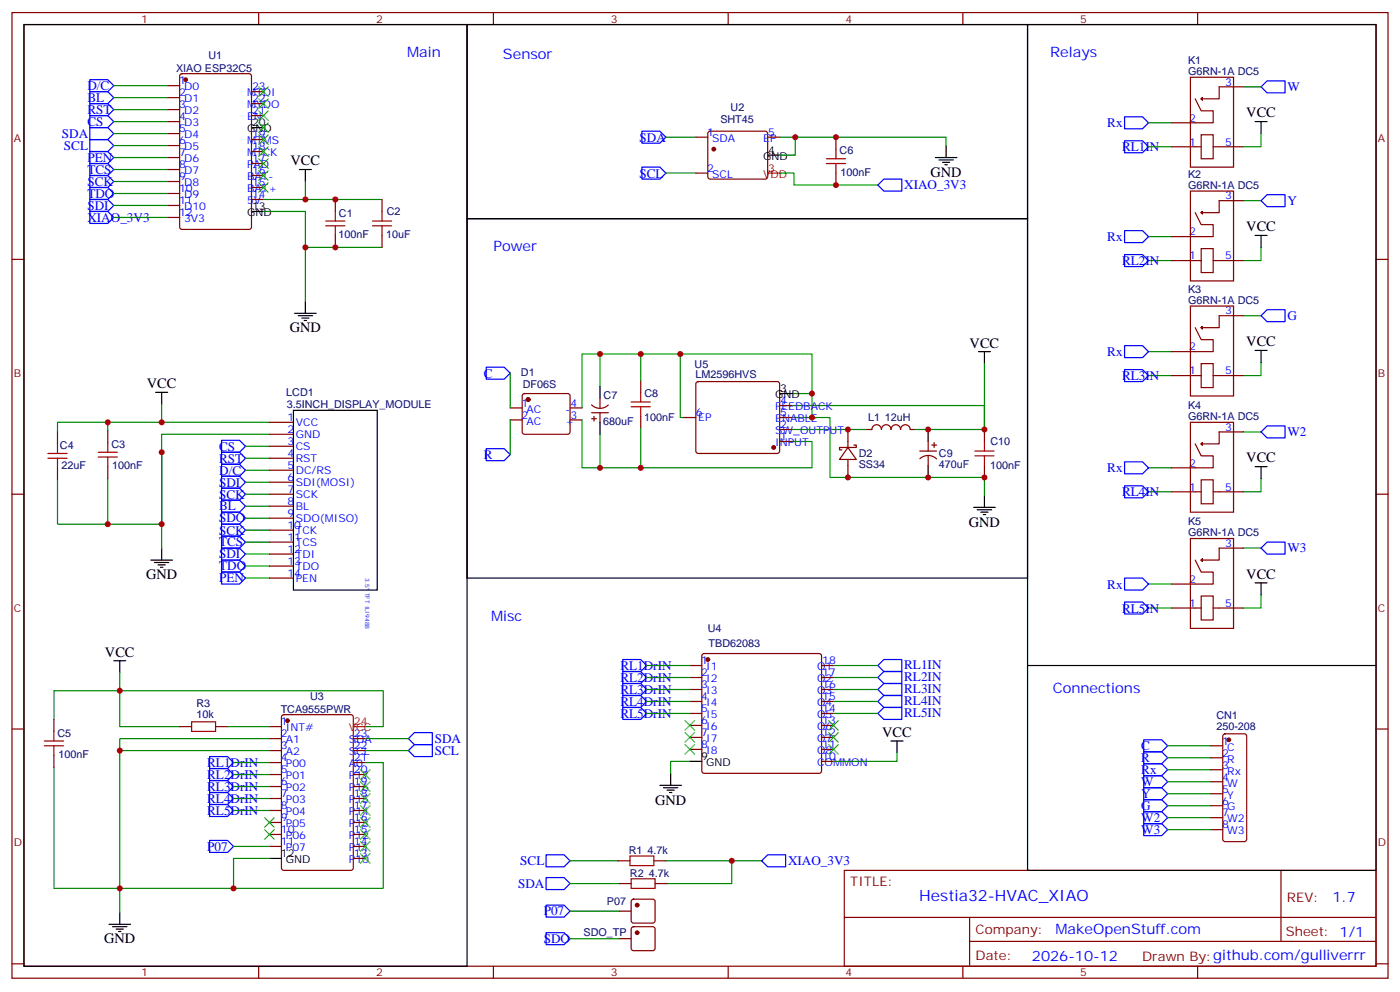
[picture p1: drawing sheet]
<svg xmlns="http://www.w3.org/2000/svg" width="412mm" height="292mm" viewBox="0 0 412 292" stroke-linecap="round" stroke-linejoin="round" font-family="sans-serif">
<g fill="none" stroke="#870000" stroke-width=".35">
<path d="M3.5 3.7h405.4v284.3h-405.4zM7.1 7.2h398.2v277.3h-398.2zM76.2 3.7v3.5M145.3 3.7v3.5M214.5 3.7v3.5M283.6 3.7v3.5M352.8 3.7v3.5M49.4 39.3h3.5M49.4 35.8h3.5M49.4 32.3h3.5M49.4 28.8h3.5M49.4 25.2h3.5"/>
<path d="M53.2 21.9l.4-.2h19.8l.6 .4 .1 44.8-.5 .6-20 .1-.6-.5-.1-44.7zM74.1 27h3.5M74.1 30.5h3.5M74.1 34h3.5M208.7 38.8l.5-.2h16.2l.5 .2 .2 .5v12.7l-.2 .5-.5 .2h-16.2l-.5-.2-.2-.5v-12.7zM350.7 22.8h12.7v26.4h-12.7zM352.1 29.1l1.7 3.5h3.6v3.6h-12.4M353.8 39.7h3.6v7h-3.6zM353.8 29.1l.4 .4-.4-.4 .4-.3zM366.2 25.6h-7.1v3.5h-5.3M49.4 57h3.5M49.4 53.4h3.5"/>
<path d="M49.4 49.9h3.5M49.4 46.4h3.5M49.4 42.9h3.5M74.1 41.1h3.5M74.1 44.6h3.5M74.1 48.2h3.5M74.1 51.7h3.5M74.1 55.2h3.5M74.1 58.7h3.5M98.8 58.7v3.6M112.5 58.7v3.6M205 40.4h3.5"/>
<path d="M205 51h3.5M226.1 40.4h3.6M246.2 40.4v3.5M246.2 51v3.5M345 43.2h8.8M350.7 56.3h12.7v26.4h-12.7zM357.4 43.2h8.8M366.2 59.1h-7.1v3.5h-5.3M3.5 76.4h3.6M49.4 64h3.5M49.4 60.5h3.5M98.8 69.3v3.5"/>
<path d="M112.5 69.3v3.5M345 76.7h8.8M352.1 62.6l1.7 3.5h3.6v3.6h-12.4M353.8 73.2h3.6v7.1h-3.6zM353.8 62.6l.4 .4-.4-.4 .4-.3zM357.4 76.7h8.8M405.3 76.4h3.6M350.7 90.1h12.7v26.5h-12.7zM352.1 96.5l1.7 3.5h3.6v3.5h-12.4M353.8 96.5l.4 .3-.4-.3 .4-.4zM366.2 93h-7.1v3.5h-5.3M154 116.1l.5-.2h12.7l.5 .2 .2 .5v10.6l-.2 .5-.5 .2h-12.7l-.5-.3-.2-.4v-10.6z"/>
<path d="M174.3 119.2a3.5 3.5 0 0 0 4.9 .1M176.7 117.3v2.8M188.7 112v3.5M205.2 112.6l.5-.2h23.3l.5 .2 .2 .5v19.7l-.3 .5-.4 .2h-23.3l-.5-.2-.2-.5v-19.7zM229.7 119.4h3.5M345 110.6h8.8M353.8 107.1h3.6v7h-3.6zM357.4 110.6h8.8M16.9 127.2v3.5M16.9 137.8v3.5M31.7 126.8v3.6M31.7 137.4v3.5"/>
<path d="M150.3 120.1h3.5M150.3 123.6h3.5M167.9 120.1h3.5M167.9 123.6h3.5M174.3 121.5h4.9M174.3 123.3h1.4M175 122.6v1.4M176.7 121.5v2.9M188.7 122.6v3.5M201.4 122.9h3.6M229.7 126.5h3.5M229.7 130h3.5"/>
<path d="M229.7 122.9h3.5M249.8 131.8l2.4 3.5h-4.9zM249.8 126.5v5.3M249.8 135.3v5.3M251.5 131.1h.7v.7h-4.9v.7h.7M255.4 126.5h1.4a1.41 1.41 0 0 1 1.4-1.4 1.41 1.41 0 0 1 1.4 1.4 1.41 1.41 0 0 1 1.5-1.4 1.41 1.41 0 0 1 1.4 1.4 1.41 1.41 0 0 1 1.4-1.4 1.41 1.41 0 0 1 1.4 1.4 1.41 1.41 0 0 1 1.4-1.4 1.41 1.41 0 0 1 1.4 1.4h1.4M270.9 132.8h5M271 135.1a3.5 3.5 0 0 1 4.9 0M273.4 130v2.8M273.4 134.2v2.9M274.5 131.1h1.4M275.2 130.4v1.4"/>
<path d="M290 126.5v3.5M290 137.1v3.5M350.7 124.4h12.7v26.4h-12.7zM352.1 130.7l1.7 3.5h3.6v3.6h-12.4M353.8 130.7l.4 .4-.4-.4 .4-.3zM366.2 127.2h-7.1v3.5h-5.3M3.5 145.5h3.6M345 144.8h8.8M350.7 158.6h12.7v26.4h-12.7zM353.8 141.3h3.6v7h-3.6zM357.4 144.8h8.8M405.3 145.5h3.6"/>
<path d="M345 179h8.8M352.1 164.9l1.7 3.6h3.6v3.5h-12.4M353.8 175.5h3.6v7.1h-3.6zM353.8 164.9l.4 .4-.4-.4 .4-.3zM357.4 179h8.8M366.2 161.4h-7.1v3.5h-5.3M203.2 196h3.5M203.2 199.5h3.5M207 192.6l.4-.2h33.9l.5 .2 .2 .5v33.9l-.2 .5-.5 .2h-33.9l-.5-.2-.2-.5v-33.9zM242 196h3.5M242 199.5h3.5M3.5 214.7h3.6"/>
<path d="M15.9 211.8v3.6M52.9 214h3.5M63.5 214h3.5M79.4 214h3.5M79.4 217.5h3.5M83.1 210.6l.5-.2h19.8l.6 .5 .1 44.7-.5 .6-20 .1-.6-.5-.1-44.7zM104.1 217.5h3.5M203.2 203h3.5M203.2 206.6h3.5M203.2 210.1h3.5M203.2 213.6h3.5M203.2 217.1h3.5"/>
<path d="M242 203h3.5M242 206.6h3.5M242 210.1h3.5M242 213.6h3.5M242 217.1h3.5M356.7 219.6h3.5M360.4 216.3l.5-.2h5.6l.5 .2 .2 .5v30.3l-.2 .5-.5 .2h-5.6l-.5-.2-.2-.5v-30.3zM405.3 214.7h3.6M15.9 222.4v3.6M79.4 221h3.5M79.4 224.5h3.5M79.4 228.1h3.5"/>
<path d="M79.4 231.6h3.5M79.4 235.1h3.5M79.4 238.7h3.5M104.1 221h3.5M104.1 224.5h3.5M104.1 228.1h3.5M104.1 231.6h3.5M104.1 235.1h3.5M104.1 238.7h3.5M203.2 220.7h3.5M242 220.7h3.5M242 224.2h3.5"/>
<path d="M356.7 223.1h3.5M356.7 226.7h3.5M356.7 230.2h3.5M356.7 233.7h3.5M356.7 237.2h3.5M79.4 242.2h3.5M79.4 245.7h3.5M79.4 249.2h3.5M104.1 242.2h3.5M104.1 245.7h3.5M104.1 249.2h3.5M104.1 252.8h3.5"/>
<path d="M182 253.5h3.6M192.6 253.5h3.5M248.7 256.3h156.6v28.2h-156.6zM356.7 240.8h3.5M356.7 244.3h3.5M377.3 256.3v20.9M182.4 268.3h3.5M182.4 260.2h3.5M182.4 276.4h3.5M186.1 265l.5-.2h5.7l.5 .2 .2 .5v5.6l-.3 .5-.4 .2h-5.7l-.5-.2-.2-.5v-5.6zM186.1 273.1l.5-.2h5.7l.5 .2 .2 .5v5.6l-.3 .5-.4 .2h-5.7l-.5-.2-.2-.5v-5.6zM193 260.2h3.5"/>
<path d="M248.7 270.1h156.5M285.6 277.2h119.6M285.6 270.1v14.2M3.5 283.8h3.6M76.2 284.5v3.5M145.3 284.5v3.5M214.5 284.5v3.5M283.6 284.5v3.5M352.8 284.5v3.5M405.3 283.8h3.6"/>
</g>
<g fill="none" stroke="#000" stroke-width=".35">
<path d="M7.1 7.2h130.5v277.3h-130.5zM137.6 7.2h165.1v57.2h-165.1zM302.7 7.2h102.6v249.1h-102.6zM74.1 37.6h3.5M369.7 35.8h3.5M371.5 35.8v3.5M88.2 49.9h3.5M90 49.9v3.5M226.1 45.7h3.6M275.5 46.4h6.4M276.6 47.1h4.2M277.6 47.8h2.2"/>
<path d="M278.3 48.5h.7M278.7 42.9v3.5M74.1 62.3h3.5M137.6 64.4h165.1v105.8h-165.1zM369.7 69.3h3.5M371.5 69.3v3.5M86.8 92.3h6.3M87.8 93h4.3M88.9 93.7h2.1M89.6 94.4h.7M90 88.7v3.6M45.9 115.5h3.5"/>
<path d="M47.6 115.5v3.6M176.7 113.8v3.5M229.7 115.9h3.5M288.2 103.5h3.5M290 103.5v3.6M369.7 103.2h3.5M371.5 103.2v3.5M176.7 124.4v3.5M273.4 126.5v3.5M273.4 137.1v3.5M369.7 137.4h3.5M371.5 137.4v3.5"/>
<path d="M286.8 149.4h6.4M287.9 150.1h4.2M288.9 150.8h2.1M289.6 151.5h.7M290 145.9v3.5M44.4 164.9h6.4M45.5 165.6h4.2M46.6 166.3h2.1M47.3 167h.7M47.6 161.4v3.5M369.7 171.6h3.5M371.5 171.6v3.6"/>
<path d="M33.5 194.6h3.5M35.3 194.6v3.5M302.7 196h102.6M262.5 218.2h3.5M264.2 218.2v3.5M194.4 231.2h6.3M195.4 232h4.3M196.5 232.7h2.1M197.2 233.4h.7M197.6 227.7v3.5M203.2 224.2h3.5M79.4 252.8h3.5"/>
<path d="M32.1 272.2h6.4M33.2 272.9h4.2M34.2 273.6h2.1M34.9 274.3h.7M35.3 268.6v3.6"/>
</g>
<g fill="#870000" stroke="#870000" stroke-width=".35">
<circle cx="54.7" cy="23.5" r=".53"/>
<circle cx="210.3" cy="43.9" r=".53"/>
<circle cx="84.7" cy="212.2" r=".53"/>
<circle cx="187.7" cy="266.5" r=".53"/>
<circle cx="361.9" cy="217.8" r=".53"/>
<circle cx="208.5" cy="194.2" r=".53"/>
<circle cx="155.6" cy="117.7" r=".53"/>
<circle cx="227.9" cy="131.8" r=".53"/>
<circle cx="187.7" cy="274.6" r=".53"/>
</g>
<path d="M226.1 51h3.6M104.1 214h3.5" fill="none" stroke="#f00" stroke-width=".35"/>
<g fill="none" stroke="#00f" stroke-width=".35">
<path d="M26.5 37.6h5.2l1.8 1.7-1.8 1.8h-5.2zM26.5 23.5h5.2l1.8 1.7-1.8 1.8h-5.2zM26.5 27h5.2l1.8 1.8-1.8 1.7h-5.2zM26.5 30.5h5.2l1.8 1.8-1.8 1.7h-5.2zM26.5 34h5.2l1.8 1.8-1.8 1.8h-5.2zM189.1 38.6h5.3l1.7 1.8-1.7 1.8h-5.3zM331.3 34.4h5.2l1.8 1.8-1.8 1.7h-5.2zM371.5 25.6l1.7-1.8h5.3v3.5h-5.3zM26.5 41.1h5.2l1.8 1.8-1.8 1.7h-5.2zM26.5 44.6h5.2l1.8 1.8-1.8 1.8h-5.2zM26.5 48.2h5.2l1.8 1.7-1.8 1.8h-5.2zM26.5 51.7h5.2l1.8 1.7-1.8 1.8h-5.2z"/>
<path d="M26.5 55.2h5.2l1.8 1.8-1.8 1.7h-5.2zM26.5 58.7h5.2l1.8 1.8-1.8 1.8h-5.2zM189.1 49.2h5.3l1.7 1.8-1.7 1.7h-5.3zM260.3 52.7h5.3v3.6h-5.3l-1.7-1.8zM331.3 41.5h5.2l1.8 1.7-1.8 1.8h-5.2zM371.5 59.1l1.7-1.8h5.3v3.6h-5.3zM26.5 62.3h5.2l1.8 1.7-1.8 1.8h-5.2zM331.3 67.9h5.2l1.8 1.8-1.8 1.7h-5.2zM331.3 75h5.2l1.8 1.7-1.8 1.8h-5.2zM371.5 93l1.7-1.8h5.3v3.5h-5.3zM143.2 108.1h5.3l1.8 1.8-1.8 1.8h-5.3zM331.3 101.8h5.2l1.8 1.7-1.8 1.8h-5.2z"/>
<path d="M331.3 108.8h5.2l1.8 1.8-1.8 1.8h-5.2zM65.3 129.6h5.3l1.7 1.8-1.7 1.8h-5.3zM65.3 133.2h5.3l1.7 1.7-1.7 1.8h-5.3zM65.3 136.7h5.3l1.7 1.8-1.7 1.7h-5.3zM143.2 132.1h5.3l1.8 1.8-1.8 1.7h-5.3zM331.3 136h5.2l1.8 1.8-1.8 1.7h-5.2zM371.5 127.2l1.7-1.8h5.3v3.5h-5.3zM65.3 140.2h5.3l1.7 1.8-1.7 1.8h-5.3zM65.3 143.8h5.3l1.7 1.7-1.7 1.8h-5.3zM65.3 147.3h5.3l1.7 1.7-1.7 1.8h-5.3zM65.3 154.3h5.3l1.7 1.8-1.7 1.8h-5.3zM65.3 157.9h5.3l1.7 1.7-1.7 1.8h-5.3z"/>
<path d="M65.3 150.8h5.3l1.7 1.8-1.7 1.7h-5.3zM331.3 143.1h5.2l1.8 1.7-1.8 1.8h-5.2zM65.3 161.4h5.3l1.7 1.8-1.7 1.7h-5.3zM65.3 164.9h5.3l1.7 1.8-1.7 1.8h-5.3zM65.3 168.5h5.3l1.7 1.7-1.7 1.8h-5.3zM331.3 170.2h5.2l1.8 1.8-1.8 1.7h-5.2zM331.3 177.3h5.2l1.8 1.7-1.8 1.8h-5.2zM371.5 161.4l1.7-1.8h5.3v3.6h-5.3zM183.4 194.2h5.3l1.8 1.8-1.8 1.7h-5.3zM183.4 197.7h5.3l1.8 1.8-1.8 1.8h-5.3zM258.6 199.5l1.7-1.8h5.3v3.6h-5.3zM260.3 194.2h5.3v3.5h-5.3l-1.7-1.7z"/>
<path d="M120.3 217.5l1.8-1.8h5.3v3.6h-5.3zM183.4 201.3h5.3l1.8 1.7-1.8 1.8h-5.3zM183.4 204.8h5.3l1.8 1.8-1.8 1.7h-5.3zM183.4 208.3h5.3l1.8 1.8-1.8 1.7h-5.3zM260.3 201.3h5.3v3.5h-5.3l-1.7-1.8zM260.3 204.8h5.3v3.5h-5.3l-1.7-1.7zM260.3 208.3h5.3v3.5h-5.3l-1.7-1.7zM336.9 217.8h5.3l1.8 1.8-1.8 1.8h-5.3zM61.7 222.8h5.3l1.8 1.7-1.8 1.8h-5.3zM61.7 226.3h5.3l1.8 1.8-1.8 1.7h-5.3zM61.7 229.8h5.3l1.8 1.8-1.8 1.8h-5.3zM61.7 233.4h5.3l1.8 1.7-1.8 1.8h-5.3z"/>
<path d="M61.7 236.9h5.3l1.8 1.8-1.8 1.7h-5.3zM120.3 221l1.8-1.7h5.3v3.5h-5.3zM336.9 221.4h5.3l1.8 1.7-1.8 1.8h-5.3zM336.9 224.9h5.3l1.8 1.8-1.8 1.7h-5.3zM336.9 228.4h5.3l1.8 1.8-1.8 1.8h-5.3zM336.9 232h5.3l1.8 1.7-1.8 1.8h-5.3zM336.9 235.5h5.3l1.8 1.7-1.8 1.8h-5.3zM336.9 239h5.3l1.8 1.8-1.8 1.7h-5.3zM61.7 247.5h5.3l1.8 1.7-1.8 1.8h-5.3zM160.9 258.4h5.3l1.7 1.8-1.7 1.7h-5.3zM160.9 251.7h5.3l1.7 1.8-1.7 1.7h-5.3zM224.4 253.5l1.7-1.8h5.3v3.5h-5.3z"/>
<path d="M336.9 242.5h5.3l1.8 1.8-1.8 1.8h-5.3zM160.9 266.5h5.3l1.7 1.8-1.7 1.8h-5.3zM160.9 274.6h5.3l1.7 1.8-1.7 1.8h-5.3z"/>
</g>
<g fill="none" stroke="#008700" stroke-width=".35">
<path d="M33.5 39.3h15.9M33.5 25.2h15.9M33.5 28.8h15.9M33.5 32.3h15.9M33.5 35.8h15.9M338.3 36.2h6.7M366.2 25.6h5.3M371.5 39.3v3.9h-5.3M33.5 42.9h15.9M33.5 46.4h15.9M33.5 49.9h15.9M33.5 53.4h15.9"/>
<path d="M33.5 57h15.9M90 53.4v5.3h-12.4M90 58.7h22.5M196.1 40.4h8.9M196.1 51h8.9M229.7 51h4.2v3.5h24.7M229.7 40.4h49v2.5M234.2 40.4v5.3h-4.5M338.3 43.2h6.7M366.2 59.1h5.3M33.5 60.5h15.9M33.5 64h15.9"/>
<path d="M77.6 62.3h12.4v26.4M90 72.8h22.5M338.3 69.7h6.7M338.3 76.7h6.7M371.5 72.8v3.9h-5.3M366.2 93h5.3M47.6 119.1v5.3h31.8M150.3 109.9v10.2M176.7 113.8v-9.6h-5.3v15.9M176.7 104.2h62.5v18.7h-6M188.7 104.2v7.8M200.4 104.2v18.7h1"/>
<path d="M233.2 119.4h56.8v7.1h-20.5M233.2 115.9h6M290 107.1v19.4M338.3 103.5h6.7M338.3 110.6h6.7M371.5 106.7v3.9h-5.3M31.7 124.4h-14.8v2.8M47.6 124.4h-15.9v2.4M47.6 133.2v28.2M72.3 131.4h7.1M72.3 134.9h7.1M72.3 138.5h7.1"/>
<path d="M79.4 127.9h-31.8v26.4h-15.9v-13.4M150.3 123.6v10.3M171.4 123.6v14.2h67.8v-7.8h-6M176.7 127.9v9.9M188.7 126.1v11.7M233.2 126.5h22.2M239.2 122.9h5.3v17.7h45.5v5.3M338.3 137.8h6.7M366.2 127.2h5.3M16.9 141.3v13h14.8M72.3 142h7.1M72.3 145.5h7.1"/>
<path d="M72.3 149h7.1M72.3 156.1h7.1M72.3 159.6h7.1M72.3 152.6h7.1M338.3 144.8h6.7M371.5 140.9v3.9h-5.3M72.3 163.2h7.1M72.3 166.7h7.1M72.3 170.2h7.1M338.3 172h6.7M338.3 179h6.7M366.2 161.4h5.3"/>
<path d="M371.5 175.2v3.8h-5.3M35.3 198.1v15.9h17.6M190.5 196h12.7M190.5 199.5h12.7M245.5 196h13.1M245.5 199.5h13.1M15.9 211.8v-8.4h97v10.6h-5.3M67 214h12.4M79.4 217.5h-44.1v3.5M107.6 217.5h12.7M190.5 203h12.7M190.5 206.6h12.7"/>
<path d="M190.5 210.1h12.7M245.5 203h13.1M245.5 206.6h13.1M245.5 210.1h13.1M344 219.6h12.7M68.8 224.5h10.6M68.8 228.1h10.6M68.8 231.6h10.6M68.8 235.1h10.6M68.8 238.7h10.6M79.4 221h-44.1v47.6M107.6 224.5h5.3v37.1h-97v-35.6"/>
<path d="M107.6 221h12.7M203.2 224.2h-5.6v3.5M264.2 221.7v2.5h-18.7M344 223.1h12.7M344 230.2h12.7M344 233.7h12.7M344 237.2h12.7M344 226.7h12.7M68.8 249.2h10.6M79.4 252.8h-10.6v8.8M167.9 253.5h14.1M196.1 253.5h28.3"/>
<path d="M215.5 253.5v6.7h-19M344 240.8h12.7M344 244.3h12.7M167.9 260.2h14.5M167.9 268.3h14.5M167.9 276.4h14.5"/>
</g>
<g fill="none" stroke="#3c3" stroke-width=".35">
<path d="M76.2 25.6l2.8 2.8M76.2 29.1l2.8 2.8M76.2 39.7l2.8 2.8M76.2 36.2l2.8 2.8M76.2 32.6l2.8 2.9M79 25.6l-2.8 2.8M79 29.1l-2.8 2.8M79 39.7l-2.8 2.8M79 36.2l-2.8 2.8M79 32.6l-2.8 2.9M76.2 43.2l2.8 2.8M76.2 50.3l2.8 2.8"/>
<path d="M76.2 53.8l2.8 2.8M76.2 46.7l2.8 2.9M79 43.2l-2.8 2.8M79 50.3l-2.8 2.8M79 53.8l-2.8 2.8M79 46.7l-2.8 2.9M201.8 212.2l2.8 2.8M201.8 215.7l2.8 2.8M201.8 219.3l2.8 2.8M204.6 212.2l-2.8 2.8M204.6 215.7l-2.8 2.8M204.6 219.3l-2.8 2.8"/>
<path d="M244.1 212.2l2.8 2.8M244.1 215.7l2.8 2.8M244.1 219.3l2.8 2.8M246.9 212.2l-2.8 2.8M246.9 215.7l-2.8 2.8M246.9 219.3l-2.8 2.8M106.2 237.2l2.8 2.9M106.2 233.7l2.8 2.8M106.2 226.7l2.8 2.8M106.2 230.2l2.8 2.8M109 237.2l-2.8 2.9M109 233.7l-2.8 2.8"/>
<path d="M109 226.7l-2.8 2.8M109 230.2l-2.8 2.8M78 240.8l2.8 2.8M78 244.3l2.8 2.8M80.8 240.8l-2.8 2.8M80.8 244.3l-2.8 2.8M106.2 251.4l2.8 2.8M106.2 247.8l2.8 2.8M106.2 244.3l2.8 2.8M106.2 240.8l2.8 2.8M109 251.4l-2.8 2.8M109 247.8l-2.8 2.8"/>
<path d="M109 244.3l-2.8 2.8M109 240.8l-2.8 2.8"/>
</g>
<g fill="none" stroke="#a10000" stroke-width=".35">
<path d="M243.4 48.2h5.7M243.4 46.7h5.7M246.2 43.9v2.8M246.2 48.2v2.8M96 66.5h5.6M96 65.1h5.6M98.8 62.3v2.8M98.8 66.5v2.8M109.7 66.5h5.7M109.7 65.1h5.7M112.5 62.3v2.8M112.5 66.5v2.8"/>
<path d="M185.9 119.8h5.7M185.9 118.4h5.7M188.7 115.5v2.9M188.7 119.8v2.8M14.1 134.9h5.7M14.1 133.5h5.7M16.9 130.7v2.8M16.9 134.9v2.9M28.9 134.6h5.7M28.9 133.2h5.7M31.7 130.4v2.8M31.7 134.6v2.8"/>
<path d="M287.2 134.2h5.6M287.2 132.8h5.6M290 130v2.8M290 134.2v2.9M13.1 219.6h5.6M13.1 218.2h5.6M15.9 215.4v2.8M15.9 219.6v2.8M56.4 212.5h7.1v2.9h-7.1zM185.6 252.1h7v2.8h-7zM185.9 258.8h7.1v2.8h-7.1z"/>
</g>
<g fill="#c00">
<circle cx="35.3" cy="221" r=".88"/>
<circle cx="215.5" cy="253.5" r=".88"/>
<circle cx="47.6" cy="133.2" r=".88"/>
<circle cx="47.6" cy="154.3" r=".88"/>
<circle cx="35.3" cy="261.6" r=".88"/>
<circle cx="68.8" cy="261.6" r=".88"/>
<circle cx="35.3" cy="203.4" r=".88"/>
<circle cx="31.8" cy="124.4" r=".88"/>
<circle cx="31.8" cy="154.3" r=".88"/>
<circle cx="234.2" cy="40.4" r=".88"/>
<circle cx="90" cy="58.7" r=".88"/>
<circle cx="98.8" cy="58.7" r=".88"/>
<circle cx="90" cy="72.8" r=".88"/>
<circle cx="98.8" cy="72.8" r=".88"/>
<circle cx="246.2" cy="40.4" r=".88"/>
<circle cx="246.2" cy="54.5" r=".88"/>
<circle cx="249.8" cy="140.6" r=".88"/>
<circle cx="249.8" cy="126.5" r=".88"/>
<circle cx="273.4" cy="126.5" r=".88"/>
<circle cx="273.4" cy="140.6" r=".88"/>
<circle cx="290" cy="140.6" r=".88"/>
<circle cx="290" cy="126.5" r=".88"/>
<circle cx="239.2" cy="115.9" r=".88"/>
<circle cx="176.7" cy="137.8" r=".88"/>
<circle cx="176.7" cy="104.2" r=".88"/>
<circle cx="239.2" cy="122.9" r=".88"/>
<circle cx="200.4" cy="104.2" r=".88"/>
<circle cx="188.7" cy="104.2" r=".88"/>
<circle cx="188.7" cy="137.8" r=".88"/>
<circle cx="47.6" cy="124.4" r=".88"/>
</g>
<g fill="none" stroke="#870000" stroke-width=".35">
<path d="M79.4 138.5h7M79.4 134.9h7M79.4 131.4h7M79.4 127.9h7M79.4 124.4h7M79.4 159.6h7M79.4 156.1h7M79.4 152.6h7M79.4 149h7M79.4 145.5h7M79.4 142h7M79.4 170.2h7"/>
<path d="M79.4 166.7h7M79.4 163.2h7"/>
</g>
<path d="M86.4 120.8h24.7v52.9h-24.7z" fill="none" stroke="#000" stroke-width=".35"/>
<text font-size="4.6" fill="#00f" x="270.8" y="265.3">Hestia32-HVAC_XIAO</text>
<g font-size="4.2" fill="#00f">
<text x="119.9" y="16.8">Main</text>
<text x="148.2" y="17.5">Sensor</text>
<text x="309.4" y="16.8">Relays</text>
<text x="145.3" y="73.9">Power</text>
<text x="144.6" y="182.9">Misc</text>
<text x="310.1" y="204.1">Connections</text>
<text x="392.5" y="265.6">1.7</text>
<text x="310.9" y="275.1">MakeOpenStuff.com</text>
<text x="304" y="282.9">2026-10-12</text>
</g>
<g font-size="4.2">
<text x="367.1" y="34.6">VCC</text>
<text x="85.6" y="48.7">VCC</text>
<text x="274.1" y="52">GND</text>
<text x="367.1" y="68.1">VCC</text>
<text x="85.4" y="97.9">GND</text>
<text x="367.1" y="102">VCC</text>
<text x="285.6" y="102.4">VCC</text>
<text x="43.3" y="114.3">VCC</text>
<text x="367.1" y="136.2">VCC</text>
<text x="285.4" y="155">GND</text>
<text x="43" y="170.6">GND</text>
<text x="367.1" y="170.4">VCC</text>
<text x="30.9" y="193.3">VCC</text>
<text x="259.9" y="217">VCC</text>
<text x="193" y="236.9">GND</text>
<text x="30.7" y="277.8">GND</text>
</g>
<g font-size="3.9" fill="#00f">
<text x="25.8" y="26.6">D/C</text>
<text x="379.2" y="26.7">W</text>
<text x="25.8" y="30.1">BL</text>
<text x="25.8" y="33.6">RST</text>
<text x="18.2" y="40.7">SDA</text>
<text x="25.8" y="37.2">CS</text>
<text x="188.4" y="41.8">SDA</text>
<text x="326.2" y="37.5">Rx</text>
<text x="18.9" y="44.2">SCL</text>
<text x="25.8" y="47.8">PEN</text>
<text x="330.6" y="44.6">RL1IN</text>
<text x="25.8" y="51.3">TCS</text>
<text x="188.4" y="52.3">SCL</text>
<text x="25.8" y="54.8">SCK</text>
<text x="25.8" y="58.2">TDO</text>
<text x="266.3" y="55.7">XIAO_3V3</text>
<text x="25.8" y="61.8">SDI</text>
<text x="25.8" y="65.4">XIAO_3V3</text>
<text x="379.2" y="60.2">Y</text>
<text x="326.2" y="71">Rx</text>
<text x="330.6" y="78.1">RL2IN</text>
<text x="379.2" y="94.1">G</text>
<text x="326.2" y="104.9">Rx</text>
<text x="142.5" y="111.3">C</text>
<text x="330.6" y="112">RL3IN</text>
<text x="379.2" y="128.3">W2</text>
<text x="64.6" y="132.7">CS</text>
<text x="64.6" y="136.2">RST</text>
<text x="142.5" y="135.2">R</text>
<text x="64.6" y="139.7">D/C</text>
<text x="64.6" y="143.3">SDI</text>
<text x="326.2" y="139.1">Rx</text>
<text x="64.6" y="146.8">SCK</text>
<text x="330.6" y="146.2">RL4IN</text>
<text x="64.6" y="150.3">BL</text>
<text x="64.6" y="153.8">SDO</text>
<text x="64.6" y="157.5">SCK</text>
<text x="64.6" y="160.9">TCS</text>
<text x="64.6" y="164.4">SDI</text>
<text x="64.6" y="168">TDO</text>
<text x="379.2" y="162.6">W3</text>
<text x="64.6" y="171.5">PEN</text>
<text x="326.2" y="173.3">Rx</text>
<text x="330.6" y="180.4">RL5IN</text>
<text x="182.7" y="197.3">RL1DrIN</text>
<text x="266.3" y="197.1">RL1IN</text>
<text x="182.7" y="200.8">RL2DrIN</text>
<text x="266.4" y="200.7">RL2IN</text>
<text x="182.7" y="204.3">RL3DrIN</text>
<text x="182.7" y="207.8">RL4DrIN</text>
<text x="266.4" y="204.2">RL3IN</text>
<text x="266.4" y="207.7">RL4IN</text>
<text x="182.7" y="211.3">RL5DrIN</text>
<text x="266.4" y="211.2">RL5IN</text>
<text x="128.1" y="218.6">SDA</text>
<text x="336.2" y="221">C</text>
<text x="61" y="225.8">RL1DrIN</text>
<text x="128.1" y="222.2">SCL</text>
<text x="336.2" y="224.5">R</text>
<text x="61" y="229.4">RL2DrIN</text>
<text x="61" y="232.9">RL3DrIN</text>
<text x="336.2" y="228">Rx</text>
<text x="336.2" y="231.5">W</text>
<text x="61" y="236.4">RL4DrIN</text>
<text x="61" y="239.9">RL5DrIN</text>
<text x="336.2" y="235.1">Y</text>
<text x="336.2" y="238.6">G</text>
<text x="336.2" y="242.1">W2</text>
<text x="336.2" y="245.7">W3</text>
<text x="61" y="250.5">P07</text>
<text x="153.3" y="254.8">SCL</text>
<text x="232.1" y="254.7">XIAO_3V3</text>
<text x="152.6" y="261.5">SDA</text>
<text x="160.2" y="269.6">P07</text>
<text x="160.2" y="277.7">SDO</text>
</g>
<g font-size="3.9" fill="#800">
<text x="250.5" y="260.9">TITLE:</text>
<text x="379.1" y="265.6">REV:</text>
<text x="287.4" y="275.1">Company:</text>
<text x="378.7" y="275.7">Sheet: 1/1</text>
<text x="287.4" y="282.8">Date:</text>
<text x="336.4" y="282.8">Drawn By:github.com/gulliverrr</text>
</g>
<g font-size="3.2" fill="#800">
<text x="41.6" y="6.7">1</text>
<text x="110.8" y="6.7">2</text>
<text x="179.9" y="6.7">3</text>
<text x="249.1" y="6.7">4</text>
<text x="318.2" y="6.7">5</text>
<text x="4.1" y="41.8">A</text>
<text x="405.9" y="41.8">A</text>
<text x="4.1" y="110.9">B</text>
<text x="405.9" y="110.9">B</text>
<text x="4.1" y="180.1">C</text>
<text x="405.9" y="180.1">C</text>
<text x="4.1" y="249.2">D</text>
<text x="405.9" y="249.2">D</text>
<text x="41.6" y="287.5">1</text>
<text x="110.8" y="287.5">2</text>
<text x="179.9" y="287.5">3</text>
<text x="249.1" y="287.5">4</text>
<text x="318.2" y="287.5">5</text>
</g>
<g font-size="3.2" fill="#000080">
<text x="61.4" y="17.3">U1</text>
<text x="51.9" y="21.1">XIAO ESP32C5</text>
<text x="350" y="22">G6RN-1A DC5</text>
<text x="350" y="18.8">K1</text>
<text x="215.2" y="32.6">U2</text>
<text x="212.2" y="36.2">SHT45</text>
<text x="247.3" y="45.4">C6</text>
<text x="247.6" y="51.8">100nF</text>
<text x="350" y="52.3">K2</text>
<text x="350" y="55.6">G6RN-1A DC5</text>
<text x="99.8" y="63.8">C1</text>
<text x="114" y="63.4">C2</text>
<text x="99.8" y="70.1">100nF</text>
<text x="113.7" y="70.1">10uF</text>
<text x="350" y="89.4">G6RN-1A DC5</text>
<text x="350" y="86.2">K3</text>
<text x="153.5" y="110.7">D1</text>
<text x="204.6" y="108.2">U5</text>
<text x="204.9" y="111.4">LM2596HVS</text>
<text x="84.3" y="116.7">LCD1</text>
<text x="154" y="114.2">DF06S</text>
<text x="177.8" y="117.4">C7</text>
<text x="189.8" y="117">C8</text>
<text x="84.5" y="120.2">3.5INCH_DISPLAY_MODULE</text>
<text x="177.7" y="125.2">680uF</text>
<text x="189.7" y="124.1">100nF</text>
<text x="255.7" y="124.1">L1</text>
<text x="260.6" y="124">12uH</text>
<text x="350" y="123.6">G6RN-1A DC5</text>
<text x="350" y="120.4">K4</text>
<text x="32.8" y="131.8">C3</text>
<text x="291.8" y="131.1">C10</text>
<text x="17.6" y="132.2">C4</text>
<text x="252.9" y="137.9">SS34</text>
<text x="252.9" y="134.7">D2</text>
<text x="276.6" y="137.9">470uF</text>
<text x="276.6" y="134.6">C9</text>
<text x="18.1" y="138.2">22uF</text>
<text x="33.1" y="138.2">100nF</text>
<text x="291.7" y="138.2">100nF</text>
<text x="350" y="154.6">K5</text>
<text x="350" y="157.9">G6RN-1A DC5</text>
<text x="208.5" y="186.2">U4</text>
<text x="208.7" y="190.5">TBD62083</text>
<text x="57.9" y="208.2">R3</text>
<text x="82.7" y="209.8">TCA9555PWR</text>
<text x="91.4" y="206.3">U3</text>
<text x="57.9" y="211.5">10k</text>
<text x="358.3" y="215">250-208</text>
<text x="358.3" y="211.8">CN1</text>
<text x="16.9" y="216.9">C5</text>
<text x="17.2" y="223.2">100nF</text>
<text x="185.2" y="251.4">R1</text>
<text x="190.7" y="251.5">4.7k</text>
<text x="185.6" y="258.2">R2</text>
<text x="191.1" y="258.2">4.7k</text>
<text x="178.8" y="266.6">P07</text>
<text x="171.9" y="275.7">SDO_TP</text>
</g>
<g font-size="3.2" fill="#00f">
<text x="52.7" y="28.4">2</text>
<text x="52.7" y="24.9">1</text>
<text x="54.2" y="26.6">D0</text>
<text x="72.8" y="28.4">MTDI</text>
<text x="74.3" y="26.6">23</text>
<text x="360.9" y="25.2">3</text>
<text x="52.7" y="35.5">4</text>
<text x="52.7" y="31.9">3</text>
<text x="54.2" y="33.7">D2</text>
<text x="54.2" y="30.2">D1</text>
<text x="72.8" y="31.9">MYDO</text>
<text x="72.8" y="35.5">EN</text>
<text x="74.3" y="30.2">22</text>
<text x="74.3" y="33.7">21</text>
<text x="350.3" y="35.8">2</text>
<text x="52.7" y="39">5</text>
<text x="54.2" y="40.7">D4</text>
<text x="54.2" y="37.2">D3</text>
<text x="74.3" y="40.7">19</text>
<text x="208.3" y="40">1</text>
<text x="209.8" y="41.8">SDA</text>
<text x="224.8" y="41.8">EP</text>
<text x="226.3" y="40">5</text>
<text x="52.7" y="46">7</text>
<text x="52.7" y="42.5">6</text>
<text x="54.2" y="47.8">D6</text>
<text x="54.2" y="44.3">D5</text>
<text x="72.8" y="42.5">MTMS</text>
<text x="72.8" y="46">MTCK</text>
<text x="74.3" y="44.3">18</text>
<text x="74.3" y="47.8">17</text>
<text x="350.3" y="42.9">1</text>
<text x="360.9" y="42.9">5</text>
<text x="52.7" y="53.1">9</text>
<text x="52.7" y="49.6">8</text>
<text x="54.2" y="51.3">D7</text>
<text x="72.8" y="49.6">PAD</text>
<text x="72.8" y="53.1">BAT-</text>
<text x="74.3" y="51.3">16</text>
<text x="208.3" y="50.6">2</text>
<text x="209.8" y="52.4">SCL</text>
<text x="52.7" y="56.6">10</text>
<text x="54.2" y="58.4">D9</text>
<text x="54.2" y="54.9">D8</text>
<text x="72.8" y="56.6">BAT+</text>
<text x="74.3" y="54.9">15</text>
<text x="74.3" y="58.4">14</text>
<text x="360.9" y="58.7">3</text>
<text x="52.7" y="63.7">12</text>
<text x="52.7" y="60.1">11</text>
<text x="54.2" y="65.4">3V3</text>
<text x="54.2" y="61.9">D10</text>
<text x="72.8" y="60.1">5V</text>
<text x="350.3" y="69.3">2</text>
<text x="350.3" y="76.4">1</text>
<text x="360.9" y="76.4">5</text>
<text x="360.9" y="92.6">3</text>
<text x="350.3" y="103.2">2</text>
<text x="350.3" y="110.2">1</text>
<text x="360.9" y="110.2">5</text>
<text x="153.6" y="119.8">1</text>
<text x="168.1" y="119.8">4</text>
<text x="229.8" y="119.1">4</text>
<text x="84.7" y="124">1</text>
<text x="87.1" y="125.4">VCC</text>
<text x="153.6" y="123.3">2</text>
<text x="155.1" y="121.5">AC</text>
<text x="155.1" y="125.1">AC</text>
<text x="166.6" y="125.1">+</text>
<text x="166.6" y="121.5">-</text>
<text x="168.1" y="123.3">3</text>
<text x="205" y="122.6">6</text>
<text x="205.7" y="124">EP</text>
<text x="228.4" y="120.8">FEEDBACK</text>
<text x="228.4" y="124.4">ENABLE</text>
<text x="229.8" y="122.6">5</text>
<text x="84.7" y="131.1">3</text>
<text x="84.7" y="127.5">2</text>
<text x="87.1" y="128.9">GND</text>
<text x="228.4" y="131.4">INPUT</text>
<text x="228.4" y="127.9">SW_OUTPUT</text>
<text x="229.8" y="129.6">1</text>
<text x="229.8" y="126.1">2</text>
<text x="360.9" y="126.8">3</text>
<text x="84.7" y="134.6">4</text>
<text x="87.1" y="136">RST</text>
<text x="87.1" y="132.5">CS</text>
<text x="350.3" y="137.4">2</text>
<text x="84.7" y="141.6">6</text>
<text x="84.7" y="138.1">5</text>
<text x="87.1" y="143.1">SDI(MOSI)</text>
<text x="87.1" y="139.5">DC/RS</text>
<text x="84.7" y="148.7">8</text>
<text x="84.7" y="145.2">7</text>
<text x="87.1" y="146.6">SCK</text>
<text x="350.3" y="144.5">1</text>
<text x="360.9" y="144.5">5</text>
<text x="84.7" y="155.8">10</text>
<text x="84.7" y="152.2">9</text>
<text x="87.1" y="153.6">SDO(MISO)</text>
<text x="87.1" y="150.1">BL</text>
<text x="84.7" y="159.3">11</text>
<text x="87.1" y="160.7">TCS</text>
<text x="87.1" y="157.2">TCK</text>
<text x="360.9" y="161">3</text>
<text x="84.7" y="166.3">13</text>
<text x="84.7" y="162.8">12</text>
<text x="87.1" y="167.7">TDO</text>
<text x="87.1" y="164.2">TDI</text>
<text x="84.7" y="169.9">14</text>
<text x="87.1" y="171.3">PEN</text>
<text x="350.3" y="171.6">2</text>
<text x="350.3" y="178.7">1</text>
<text x="360.9" y="178.7">5</text>
<text x="206.6" y="195.6">1</text>
<text x="208" y="197.4">I1</text>
<text x="240.7" y="197.4">O1</text>
<text x="242.2" y="195.6">18</text>
<text x="206.6" y="199.1">2</text>
<text x="206.6" y="202.7">3</text>
<text x="208" y="200.9">I2</text>
<text x="240.7" y="200.9">O2</text>
<text x="242.2" y="202.7">16</text>
<text x="242.2" y="199.1">17</text>
<text x="206.6" y="206.2">4</text>
<text x="206.6" y="209.7">5</text>
<text x="208" y="204.4">I3</text>
<text x="208" y="208">I4</text>
<text x="240.7" y="208">O4</text>
<text x="240.7" y="204.4">O3</text>
<text x="242.2" y="209.7">14</text>
<text x="242.2" y="206.2">15</text>
<text x="82.7" y="213.6">1</text>
<text x="84.2" y="215.4">INT#</text>
<text x="206.6" y="213.3">6</text>
<text x="208" y="211.5">I5</text>
<text x="208" y="215">I6</text>
<text x="240.7" y="215">O6</text>
<text x="240.7" y="211.5">O5</text>
<text x="242.2" y="213.3">13</text>
<text x="82.7" y="217.1">2</text>
<text x="82.7" y="220.7">3</text>
<text x="84.2" y="218.9">A1</text>
<text x="102.8" y="218.9">SDA</text>
<text x="104.2" y="220.7">22</text>
<text x="104.2" y="217.1">23</text>
<text x="206.6" y="216.8">7</text>
<text x="206.6" y="220.3">8</text>
<text x="208" y="218.5">I7</text>
<text x="240.7" y="218.5">O7</text>
<text x="242.2" y="220.3">11</text>
<text x="242.2" y="216.8">12</text>
<text x="360" y="219.3">1</text>
<text x="361.5" y="221">C</text>
<text x="82.7" y="224.2">4</text>
<text x="82.7" y="227.7">5</text>
<text x="84.2" y="222.4">A2</text>
<text x="84.2" y="226">P00</text>
<text x="102.8" y="226">A0</text>
<text x="102.8" y="222.4">SCL</text>
<text x="104.2" y="227.7">20</text>
<text x="104.2" y="224.2">21</text>
<text x="208" y="222.1">I8</text>
<text x="240.7" y="225.6">COMMON</text>
<text x="240.7" y="222.1">O8</text>
<text x="242.2" y="223.8">10</text>
<text x="360" y="222.8">2</text>
<text x="360" y="226.3">3</text>
<text x="361.5" y="224.5">R</text>
<text x="82.7" y="231.2">6</text>
<text x="84.2" y="229.5">P01</text>
<text x="84.2" y="233">P02</text>
<text x="102.8" y="233">P16</text>
<text x="102.8" y="229.5">P17</text>
<text x="104.2" y="231.2">19</text>
<text x="360" y="229.8">4</text>
<text x="360" y="233.4">5</text>
<text x="361.5" y="228.1">Rx</text>
<text x="361.5" y="231.6">W</text>
<text x="82.7" y="234.8">7</text>
<text x="82.7" y="238.3">8</text>
<text x="84.2" y="236.5">P03</text>
<text x="102.8" y="236.5">P15</text>
<text x="104.2" y="238.3">17</text>
<text x="104.2" y="234.8">18</text>
<text x="360" y="236.9">6</text>
<text x="361.5" y="235.1">Y</text>
<text x="361.5" y="238.7">G</text>
<text x="82.7" y="241.8">9</text>
<text x="82.7" y="245.4">10</text>
<text x="84.2" y="240.1">P04</text>
<text x="84.2" y="243.6">P05</text>
<text x="102.8" y="243.6">P13</text>
<text x="102.8" y="240.1">P14</text>
<text x="104.2" y="245.4">15</text>
<text x="104.2" y="241.8">16</text>
<text x="360" y="240.4">7</text>
<text x="360" y="243.9">8</text>
<text x="361.5" y="242.2">W2</text>
<text x="361.5" y="245.7">W3</text>
<text x="82.7" y="248.9">11</text>
<text x="84.2" y="247.1">P06</text>
<text x="84.2" y="250.6">P07</text>
<text x="102.8" y="250.6">P11</text>
<text x="102.8" y="247.1">P12</text>
<text x="104.2" y="248.9">14</text>
<text x="102.8" y="254.2">P10</text>
<text x="104.2" y="252.4">13</text>
</g>
<g font-size="3.2">
<text x="72.8" y="39">GND</text>
<text x="74.3" y="37.2">20</text>
<text x="224.8" y="47.1">GND</text>
<text x="226.3" y="45.3">4</text>
<text x="72.8" y="63.7">GND</text>
<text x="74.3" y="61.9">13</text>
<text x="228.4" y="117.3">GND</text>
<text x="229.8" y="115.5">3</text>
<text x="206.6" y="223.8">9</text>
<text x="208" y="225.6">GND</text>
<text x="82.7" y="252.4">12</text>
<text x="84.2" y="254.2">GND</text>
</g>
<g font-size="3.2" fill="#f00">
<text x="224.8" y="52.4">VDD</text>
<text x="226.3" y="50.6">3</text>
<text x="102.8" y="215.4">VCC</text>
<text x="104.2" y="213.6">24</text>
</g>
<text font-size="1.8" fill="#00f" x="107.6" y="170.2" transform="rotate(90 107.6 170.2)">3.5&quot; TFT ILI9488</text>
</svg>
